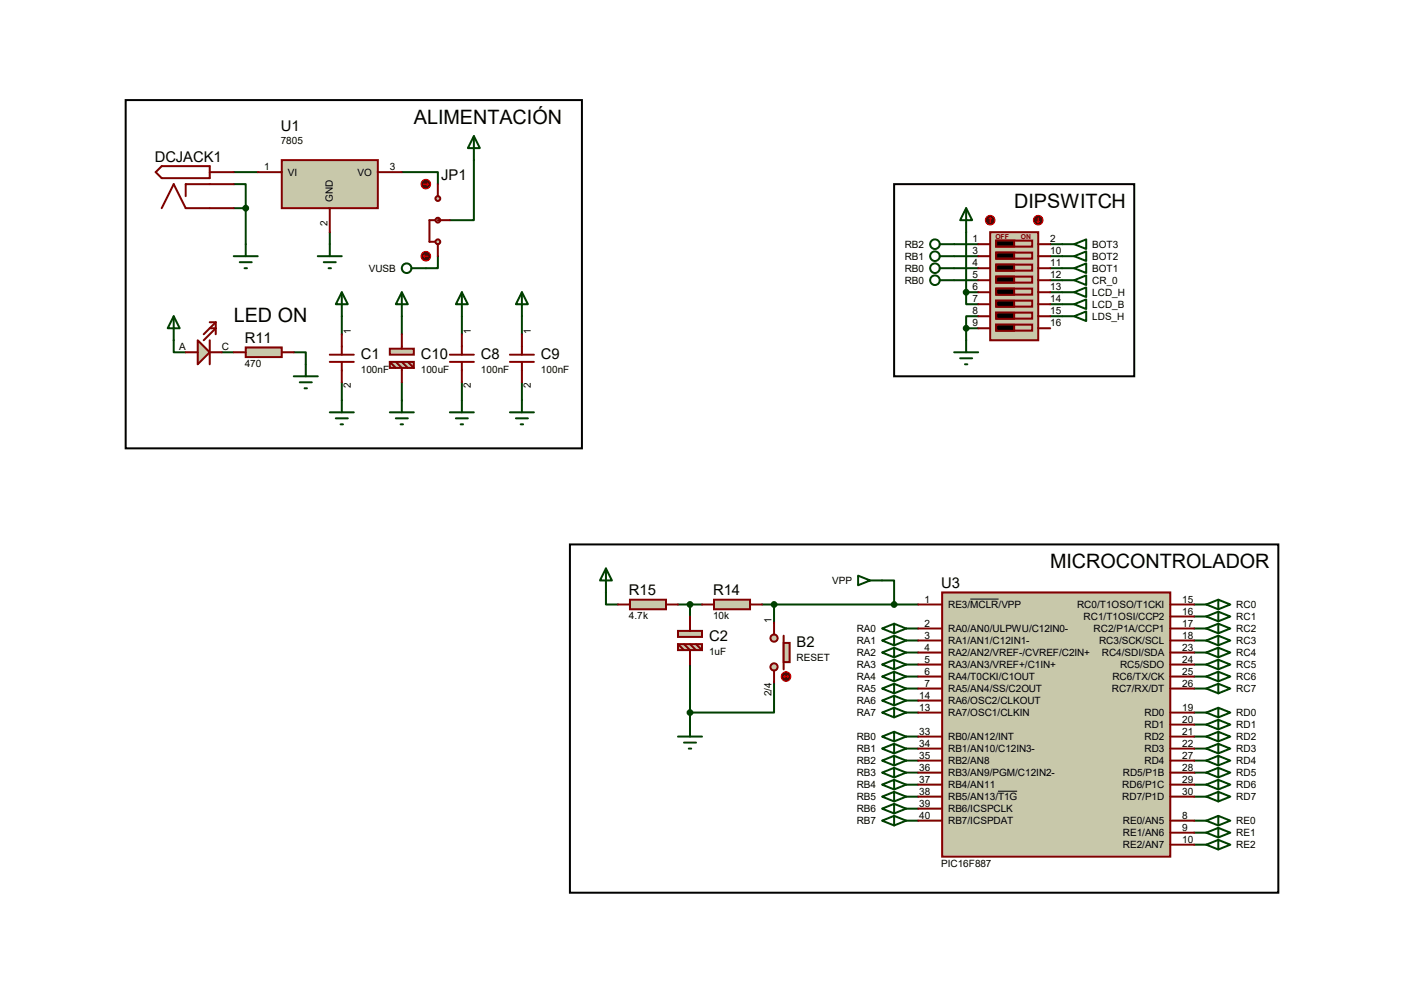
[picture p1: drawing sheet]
<svg xmlns="http://www.w3.org/2000/svg" width="297mm" height="210mm" viewBox="0 0 297 210" stroke-linecap="round" stroke-linejoin="round" font-family="sans-serif">
<g fill="none" stroke="#004000" stroke-width=".42">
<path d="M49.4 38.9h2.6v5.1M49.4 36.4h5.1M85 36.4h7.6v2.5M100.2 33.9v12.7h-5M49.4 44h2.6M52 44v7.6M69.8 49.1v2.5M92.6 54.2v2.5h-2.5M201.8 51.6h5.1M201.8 54.2h5.1M201.8 56.7h5.1M201.8 59.3h5.1"/>
<path d="M204.4 49.1v12.7M222.2 51.6h2.5M222.2 54.2h2.5M222.2 56.7h2.5M222.2 59.3h2.5M36.7 72v2.5h2.6M46.9 74.5h2.5M62.1 74.5h2.6v2.5M72.3 66.9v3.8M85 66.9v3.8M97.7 66.9v3.8M110.4 66.9v3.8"/>
<path d="M204.4 61.8v2.5h2.5M204.4 61.8h2.5M204.4 69.4v2.6M204.4 69.4h2.5M206.9 66.9h-2.5v2.5M222.2 61.8h2.5M222.2 64.3h2.5M222.2 66.9h2.5M72.3 80.9v3.8M85 80.9v3.8M97.7 80.9v3.8M110.4 80.9v3.8"/>
<path d="M128.2 125.3v2.5h2.5M143.4 127.8h5.1M146 127.8v2.6M161.2 127.8h33M163.7 127.8v3.9M186.6 122.8h2.5v5M191.7 132.9h2.5M191.7 135.5h2.5M191.7 138h2.5M252.6 132.9h2.6M252.6 135.5h2.6M252.6 138h2.6"/>
<path d="M252.6 127.8h2.6M252.6 130.4h2.6M146 140.5v12.7M163.7 144.4v6.3h-17.7M191.7 155.8h2.5M191.7 158.3h2.5M191.7 140.5h2.5M191.7 143.1h2.5M191.7 145.6h2.5M191.7 150.7h2.5M191.7 148.2h2.5M252.6 155.8h2.6"/>
<path d="M252.6 158.3h2.6M252.6 140.5h2.6M252.6 143.1h2.6M252.6 145.6h2.6M252.6 150.7h2.6M252.6 153.2h2.6M191.7 160.9h2.5M191.7 163.4h2.5M191.7 165.9h2.5M191.7 168.5h2.5M191.7 171h2.5M191.7 173.6h2.5"/>
<path d="M252.6 160.9h2.6M252.6 163.4h2.6M252.6 165.9h2.6M252.6 168.5h2.6M252.6 173.6h2.6M252.6 176.1h2.6M252.6 178.6h2.6"/>
</g>
<path d="M199.3 125.3h48.3v55.9h-48.3z" fill="#c8c8aa" stroke="#800000" stroke-width=".42"/>
<g fill="none" stroke="#800000" stroke-width=".42">
<path d="M194.2 127.8h5.1M194.2 135.5h5.1M194.2 138h5.1M194.2 132.9h5.1M247.6 127.8h5M247.6 135.5h5M247.6 138h5M247.6 132.9h5M247.6 130.4h5M194.2 143.1h5.1M194.2 145.6h5.1M194.2 155.8h5.1"/>
<path d="M194.2 158.3h5.1M194.2 150.7h5.1M194.2 148.2h5.1M194.2 140.5h5.1M247.6 143.1h5M247.6 145.6h5M247.6 155.8h5M247.6 158.3h5M247.6 150.7h5M247.6 140.5h5M247.6 153.2h5M194.2 160.9h5.1"/>
<path d="M194.2 163.4h5.1M194.2 165.9h5.1M194.2 168.5h5.1M194.2 173.6h5.1M194.2 171h5.1M247.6 160.9h5M247.6 163.4h5M247.6 165.9h5M247.6 168.5h5M247.6 173.6h5M247.6 178.6h5M247.6 176.1h5"/>
</g>
<path d="M205.3 126.7h5.9M211.1 167.3h4.1" fill="none" stroke="#000" stroke-width=".21"/>
<g fill="none" stroke="#004000" stroke-width=".42">
<path d="M181.5 121.8l2.6 1-2.6 1zM184.1 122.8h2.5M186.6 132.9l2.5-1v2zM186.6 135.5l2.5-1v2zM186.6 138l2.5-1v2zM189.1 131.9l2.6 1-2.6 1M189.1 134.5l2.6 1-2.6 1M189.1 137l2.6 1-2.6 1M189.1 139.5l2.6 1-2.6 1.1M257.7 126.8l2.6 1-2.6 1.1zM257.7 129.4l2.6 1-2.6 1zM257.7 131.9l2.6 1-2.6 1z"/>
<path d="M257.7 134.5l2.6 1-2.6 1zM257.7 139.5l2.6 1-2.6 1.1zM257.7 137l2.6 1-2.6 1zM257.7 126.8l-2.5 1 2.5 1.1M257.7 129.4l-2.5 1 2.5 1M257.7 131.9l-2.5 1 2.5 1M257.7 134.5l-2.5 1 2.5 1M257.7 139.5l-2.5 1 2.5 1.1M257.7 137l-2.5 1 2.5 1M143.4 155.8h5.1M144.7 157.1h2.5M145.7 158.3h.5"/>
<path d="M146 153.2v2.6M186.6 155.8l2.5-1v2zM186.6 158.3l2.5-1v2zM186.6 140.5l2.5-1v2.1zM186.6 143.1l2.5-1v2zM186.6 145.6l2.5-1v2zM186.6 150.7l2.5-1v2zM186.6 148.2l2.5-1v2zM189.1 154.8l2.6 1-2.6 1M189.1 157.3l2.6 1-2.6 1M189.1 159.9l2.6 1-2.6 1M189.1 142.1l2.6 1-2.6 1"/>
<path d="M189.1 144.6l2.6 1-2.6 1M189.1 149.7l2.6 1-2.6 1M189.1 147.2l2.6 1-2.6 1M257.7 142.1l2.6 1-2.6 1zM257.7 144.6l2.6 1-2.6 1zM257.7 149.7l2.6 1-2.6 1zM257.7 152.2l2.6 1-2.6 1.1zM257.7 154.8l2.6 1-2.6 1zM257.7 157.3l2.6 1-2.6 1zM257.7 159.9l2.6 1-2.6 1zM257.7 157.3l-2.5 1 2.5 1M257.7 142.1l-2.5 1 2.5 1"/>
<path d="M257.7 144.6l-2.5 1 2.5 1M257.7 149.7l-2.5 1 2.5 1M257.7 152.2l-2.5 1 2.5 1.1M257.7 154.8l-2.5 1 2.5 1M257.7 159.9l-2.5 1 2.5 1M186.6 160.9l2.5-1v2zM186.6 163.4l2.5-1v2zM186.6 165.9l2.5-1v2.1zM186.6 168.5l2.5-1v2zM186.6 171l2.5-1v2zM186.6 173.6l2.5-1v2zM189.1 162.4l2.6 1-2.6 1"/>
<path d="M189.1 164.9l2.6 1-2.6 1.1M189.1 167.5l2.6 1-2.6 1M189.1 170l2.6 1-2.6 1M189.1 172.6l2.6 1-2.6 1M257.7 162.4l2.6 1-2.6 1zM257.7 164.9l2.6 1-2.6 1.1zM257.7 167.5l2.6 1-2.6 1zM257.7 172.6l2.6 1-2.6 1zM257.7 175.1l2.6 1-2.6 1zM257.7 177.6l2.6 1-2.6 1.1zM257.7 164.9l-2.5 1 2.5 1.1M257.7 162.4l-2.5 1 2.5 1"/>
<path d="M257.7 167.5l-2.5 1 2.5 1M257.7 172.6l-2.5 1 2.5 1M257.7 175.1l-2.5 1 2.5 1M257.7 177.6l-2.5 1 2.5 1.1"/>
</g>
<circle cx="189.1" cy="127.8" r=".51" fill="#004000" stroke="#004000" stroke-width=".42"/>
<g fill="#c8c8aa" stroke="#800000" stroke-width=".42">
<path d="M143.4 133.4h5.1v1.3h-5.1z"/>
<path d="M143.4 136.2h5.1v1.3h-5.1z"/>
</g>
<path d="M143.4 136.2l1.3 1.3M144.7 136.2l1.3 1.3v3M146 130.4v3M146 136.2l1.2 1.3M147.2 136.2l1.3 1.3" fill="none" stroke="#800000" stroke-width=".42"/>
<path d="M128.2 120.2l1.3 2.6h-2.6zM128.2 120.2v5.1" fill="none" stroke="#004000" stroke-width=".42"/>
<g fill="#c8c8aa" stroke="#800000" stroke-width=".42">
<circle cx="163.7" cy="141.1" r=".76"/>
<circle cx="163.7" cy="135" r=".76"/>
</g>
<path d="M165.8 134.5v7.1" fill="none" stroke="#800000" stroke-width=".42"/>
<path d="M165.8 136h1.2v4h-1.2z" fill="#c8c8aa" stroke="#800000" stroke-width=".42"/>
<path d="M163.7 131.7v2.5M163.7 141.8v2.6" fill="none" stroke="#800000" stroke-width=".42"/>
<circle cx="166.3" cy="143.1" r="1.02" fill="#400000" stroke="#f00" stroke-width=".21"/>
<path d="M165.8 143.1h1M165.8 143.1l.2 .2M166 142.8l-.2 .3M166.5 142.8l.3 .3M166.8 143.1l-.3 .2" fill="none" stroke="#f00" stroke-width=".21"/>
<circle cx="146" cy="150.7" r=".51" fill="#004000" stroke="#004000" stroke-width=".42"/>
<path d="M120.6 115.1h149.8v73.7h-149.8z" fill="none" stroke="#000" stroke-width=".42"/>
<path d="M69.8 75h5M69.8 76.5h5M72.3 70.7v4.3M72.3 76.5v4.4M95.2 75h5M95.2 76.5h5M97.7 70.7v4.3M97.7 76.5v4.4M107.9 75h5M107.9 76.5h5M110.4 70.7v4.3M110.4 76.5v4.4" fill="none" stroke="#800000" stroke-width=".42"/>
<g fill="#c8c8aa" stroke="#800000" stroke-width=".42">
<path d="M82.5 73.7h5v1.3h-5z"/>
<path d="M82.5 76.5h5v1.3h-5z"/>
</g>
<path d="M82.5 76.5l1.2 1.3M83.7 76.5l1.3 1.3v3.1M85 70.7v3M85 76.5l1.3 1.3M86.3 76.5l1.2 1.3" fill="none" stroke="#800000" stroke-width=".42"/>
<g fill="none" stroke="#004000" stroke-width=".42">
<path d="M69.8 87.2h5M71 88.5h2.6M72.1 89.7h.5M72.3 84.7v2.5M82.5 87.2h5M83.7 88.5h2.6M84.8 89.7h.5M85 84.7v2.5M95.2 87.2h5M96.4 88.5h2.6M97.5 89.7h.5M97.7 84.7v2.5"/>
<path d="M107.9 87.2h5M109.1 88.5h2.6M110.2 89.7h.5M110.4 84.7v2.5"/>
</g>
<path d="M26.6 21.2h96.5v73.6h-96.5z" fill="none" stroke="#000" stroke-width=".42"/>
<path d="M209.5 49.1h10.1v22.9h-10.1z" fill="#c8c8aa" stroke="#800000" stroke-width=".42"/>
<g fill="none" stroke="#800000" stroke-width=".42">
<path d="M206.9 51.6h2.6M206.9 54.2h2.6M206.9 56.7h2.6M206.9 59.3h2.6M210.7 50.9h7.7v1.3h-7.7zM210.7 53.4h7.7v1.3h-7.7zM210.7 56h7.7v1.2h-7.7zM210.7 58.5h7.7v1.3h-7.7zM219.6 51.6h2.6M219.6 54.2h2.6M219.6 56.7h2.6M219.6 59.3h2.6"/>
<path d="M206.9 61.8h2.6M206.9 64.3h2.6M206.9 66.9h2.6M206.9 69.4h2.6M210.7 61h7.7v1.3h-7.7zM210.7 63.6h7.7v1.3h-7.7zM210.7 66.1h7.7v1.3h-7.7zM210.7 68.7h7.7v1.2h-7.7zM219.6 61.8h2.6M219.6 64.3h2.6M219.6 66.9h2.6M219.6 69.4h2.6"/>
</g>
<path d="M210.7 50.9h3.8v1.3h-3.8zM210.7 53.4h3.8v1.3h-3.8zM210.7 56h3.8v1.2h-3.8zM210.7 58.5h3.8v1.3h-3.8zM210.7 61h3.8v1.3h-3.8zM210.7 63.6h3.8v1.3h-3.8zM210.7 66.1h3.8v1.3h-3.8zM210.7 68.7h3.8v1.2h-3.8z" fill="#000" stroke="#800000" stroke-width=".42"/>
<circle cx="209.5" cy="46.6" r="1.02" fill="#400000" stroke="#f00" stroke-width=".21"/>
<path d="M209.5 46.1l-.3 .2M209.5 46.1l.2 .2M209.5 46.1v1" fill="none" stroke="#f00" stroke-width=".21"/>
<circle cx="219.6" cy="46.6" r="1.02" fill="#400000" stroke="#f00" stroke-width=".21"/>
<path d="M219.4 46.8l.2 .3M219.6 46.1v1M219.9 46.8l-.3 .3" fill="none" stroke="#f00" stroke-width=".21"/>
<g fill="none" stroke="#004000" stroke-width=".42">
<path d="M224.7 51.6h2.5M224.7 54.2h2.5M224.7 56.7h2.5M227.2 51.6l2.6-1v2.1zM227.2 54.2l2.6-1v2zM227.2 56.7l2.6-1v2zM72.3 61.8l1.3 2.5h-2.6zM72.3 61.8v5.1M85 61.8l1.3 2.5h-2.6zM85 61.8v5.1M97.7 61.8l1.3 2.5h-2.6zM97.7 61.8v5.1"/>
<path d="M110.4 61.8l1.3 2.5h-2.6zM110.4 61.8v5.1M201.8 74.5h5.1M203.1 75.8h2.6M204.1 77h.5M204.4 72v2.5M224.7 61.8h2.5M224.7 64.3h2.5M224.7 66.9h2.5M227.2 61.8l2.6-1v2zM227.2 64.3l2.6-1v2.1zM227.2 66.9l2.6-1v2z"/>
</g>
<path d="M189.1 38.9h50.8v40.7h-50.8z" fill="none" stroke="#000" stroke-width=".42"/>
<path d="M133.3 126.8h7.6v2.1h-7.6z" fill="#c8c8aa" stroke="#800000" stroke-width=".42"/>
<path d="M130.7 127.8h2.6M140.9 127.8h2.5" fill="none" stroke="#800000" stroke-width=".42"/>
<path d="M151 126.8h7.7v2.1h-7.7z" fill="#c8c8aa" stroke="#800000" stroke-width=".42"/>
<path d="M148.5 127.8h2.5M158.7 127.8h2.5" fill="none" stroke="#800000" stroke-width=".42"/>
<g fill="#004000" stroke="#004000" stroke-width=".42">
<circle cx="163.7" cy="127.8" r=".51"/>
<circle cx="146" cy="127.8" r=".51"/>
<circle cx="204.4" cy="69.4" r=".51"/>
</g>
<g fill="none" stroke="#004000" stroke-width=".42">
<path d="M198.8 51.6h3M198.8 54.2h3M198.8 56.7h3M204.4 44l1.3 2.6h-2.6zM204.4 44v5.1"/>
<circle cx="197.8" cy="54.2" r="1.02"/>
<circle cx="197.8" cy="51.6" r="1.02"/>
<circle cx="197.8" cy="56.7" r="1.02"/>
</g>
<path d="M41.8 72l2.6 2.5-2.6 2.5z" fill="#c8c8aa" stroke="#800000" stroke-width=".42"/>
<path d="M39.3 74.5h2.5M44.4 72v5M44.4 69.4h1.2l-2.5 2.6M44.4 68.2h1.2M44.4 74.5h2.5M45.6 68.2l-2.5 2.5M45.6 68.2v2.5" fill="none" stroke="#800000" stroke-width=".42"/>
<path d="M52 73.5h7.6v2h-7.6z" fill="#c8c8aa" stroke="#800000" stroke-width=".42"/>
<path d="M49.4 74.5h2.6M59.6 74.5h2.5" fill="none" stroke="#800000" stroke-width=".42"/>
<g fill="none" stroke="#004000" stroke-width=".42">
<path d="M198.8 59.3h3M224.7 59.3h2.5M227.2 59.3l2.6-1v2zM36.7 66.9l1.3 2.5h-2.5zM36.7 66.9v5.1M62.1 79.6h5.1M64.7 77v2.6M63.4 80.9h2.6M64.4 82.1h.5"/>
<circle cx="197.8" cy="59.3" r="1.02"/>
</g>
<circle cx="204.4" cy="61.8" r=".51" fill="#004000" stroke="#004000" stroke-width=".42"/>
<path d="M59.6 33.9h20.3v10.1h-20.3z" fill="#c8c8aa" stroke="#800000" stroke-width=".42"/>
<path d="M34.2 35.1h10.2v2.6h-10.2l-1.3-1.3zM44.4 36.4h5M49.4 38.9h-10.1v2.6M54.5 36.4h5.1M79.9 36.4h5.1M34.2 44l2.5-5.1 2.6 5.1h10.1M69.8 44v5.1M92.1 46.6h-1.3v4.5h1.3" fill="none" stroke="#800000" stroke-width=".42"/>
<path d="M100.2 28.8l1.3 2.5h-2.5zM100.2 28.8v5.1M49.4 54.2h5.1M50.7 55.5h2.6M51.7 56.7h.5M52 51.6v2.6M67.2 54.2h5.1M68.5 55.5h2.5M69.5 56.7h.5M69.8 51.6v2.6" fill="none" stroke="#004000" stroke-width=".42"/>
<circle cx="52" cy="44" r=".51" fill="#004000" stroke="#004000" stroke-width=".42"/>
<g fill="#c8c8aa" stroke="#800000" stroke-width=".42">
<circle cx="92.6" cy="51.1" r=".51"/>
<circle cx="92.6" cy="42" r=".51"/>
<circle cx="92.6" cy="46.6" r=".51"/>
</g>
<path d="M92.6 38.9v2.6M92.6 51.6v2.6M92.6 46.6h2.6" fill="none" stroke="#800000" stroke-width=".42"/>
<circle cx="90.1" cy="54.2" r="1.02" fill="#400000" stroke="#f00" stroke-width=".21"/>
<path d="M89.6 54.2l.2 .2M89.6 54.2h1M89.8 53.9l-.2 .3" fill="none" stroke="#f00" stroke-width=".21"/>
<circle cx="90.1" cy="38.9" r="1.02" fill="#400000" stroke="#f00" stroke-width=".21"/>
<path d="M89.6 38.9h1M90.3 38.7l.3 .2M90.6 38.9l-.3 .3" fill="none" stroke="#f00" stroke-width=".21"/>
<g fill="none" stroke="#004000" stroke-width=".42">
<path d="M87 56.7h3.1"/>
<circle cx="86" cy="56.7" r="1.02"/>
</g>
<g font-size="4.2">
<text x="87.5" y="26.2">ALIMENTACIÓN</text>
<text x="214.5" y="44">DIPSWITCH</text>
<text x="49.4" y="68.2">LED ON</text>
<text x="222.2" y="120.2">MICROCONTROLADOR</text>
</g>
<g font-size="3.1">
<text x="59.4" y="27.6">U1</text>
<text x="32.7" y="34.2">DCJACK1</text>
<text x="93.3" y="38.1">JP1</text>
<text x="51.8" y="72.6">R11</text>
<text x="76.3" y="75.9">C1</text>
<text x="89" y="75.9">C10</text>
<text x="101.7" y="75.9">C8</text>
<text x="114.4" y="75.9">C9</text>
<text x="133.1" y="125.9">R15</text>
<text x="150.8" y="125.9">R14</text>
<text x="199.1" y="124.4">U3</text>
<text x="150" y="135.6">C2</text>
<text x="168.5" y="136.8">B2</text>
</g>
<g font-size="2.1">
<text x="59.4" y="30.5">7805</text>
<text x="55.9" y="36">1</text>
<text x="60.9" y="37.2">VI</text>
<text x="75.6" y="37.2">VO</text>
<text x="82.5" y="36">3</text>
<text x="69.3" y="47.8" transform="rotate(-90 69.3 47.8)">2</text>
<text x="70.4" y="42.8" transform="rotate(-90 70.4 42.8)">GND</text>
<text x="191.4" y="52.4">RB2</text>
<text x="205.7" y="51.3">1</text>
<text x="205.7" y="53.8">3</text>
<text x="222.2" y="51.3">2</text>
<text x="222.2" y="53.8">10</text>
<text x="231.1" y="52.4">BOT3</text>
<text x="78" y="57.5">VUSB</text>
<text x="191.4" y="54.9">RB1</text>
<text x="191.4" y="57.5">RB0</text>
<text x="205.7" y="56.3">4</text>
<text x="205.7" y="58.9">5</text>
<text x="222.2" y="56.3">11</text>
<text x="222.2" y="58.9">12</text>
<text x="231.1" y="54.9">BOT2</text>
<text x="231.1" y="57.5">BOT1</text>
<text x="191.4" y="60">RB0</text>
<text x="205.7" y="61.4">6</text>
<text x="205.7" y="64">7</text>
<text x="222.2" y="61.4">13</text>
<text x="222.2" y="64">14</text>
<text x="231.1" y="62.6">LCD_H</text>
<text x="231.1" y="65.1">LCD_B</text>
<text x="231.1" y="60">CR_0</text>
<text x="74.2" y="70.7" transform="rotate(-90 74.2 70.7)">1</text>
<text x="99.6" y="70.7" transform="rotate(-90 99.6 70.7)">1</text>
<text x="112.3" y="70.7" transform="rotate(-90 112.3 70.7)">1</text>
<text x="205.7" y="66.5">8</text>
<text x="205.7" y="69">9</text>
<text x="222.2" y="66.5">15</text>
<text x="222.2" y="69">16</text>
<text x="231.1" y="67.6">LDS_H</text>
<text x="37.9" y="74.1">A</text>
<text x="46.9" y="74.1">C</text>
<text x="51.8" y="77.7">470</text>
<text x="74.2" y="82" transform="rotate(-90 74.2 82)">2</text>
<text x="76.3" y="78.8">100nF</text>
<text x="89" y="78.8">100uF</text>
<text x="99.6" y="82" transform="rotate(-90 99.6 82)">2</text>
<text x="101.7" y="78.8">100nF</text>
<text x="112.3" y="82" transform="rotate(-90 112.3 82)">2</text>
<text x="114.4" y="78.8">100nF</text>
<text x="176.1" y="123.5">VPP</text>
<text x="133.1" y="131">4.7k</text>
<text x="150.8" y="131">10k</text>
<text x="163.2" y="131.7" transform="rotate(-90 163.2 131.7)">1</text>
<text x="195.6" y="127.5">1</text>
<text x="200.6" y="128.6">RE3/MCLR/VPP</text>
<text x="227.8" y="128.6">RC0/T1OSO/T1CKI</text>
<text x="229.2" y="131.1">RC1/T1OSI/CCP2</text>
<text x="250.1" y="130">16</text>
<text x="250.1" y="127.5">15</text>
<text x="261.5" y="128.6">RC0</text>
<text x="261.5" y="131.1">RC1</text>
<text x="181.2" y="133.7">RA0</text>
<text x="181.2" y="136.2">RA1</text>
<text x="195.6" y="135.1">3</text>
<text x="195.6" y="137.6">4</text>
<text x="195.6" y="132.5">2</text>
<text x="200.6" y="136.2">RA1/AN1/C12IN1-</text>
<text x="200.6" y="133.7">RA0/AN0/ULPWU/C12IN0-</text>
<text x="231.4" y="133.7">RC2/P1A/CCP1</text>
<text x="232.5" y="136.2">RC3/SCK/SCL</text>
<text x="250.1" y="137.6">23</text>
<text x="250.1" y="135.1">18</text>
<text x="250.1" y="132.5">17</text>
<text x="261.5" y="133.7">RC2</text>
<text x="261.5" y="136.2">RC3</text>
<text x="150" y="138.5">1uF</text>
<text x="168.5" y="139.7">RESET</text>
<text x="181.2" y="138.8">RA2</text>
<text x="181.2" y="141.3">RA3</text>
<text x="181.2" y="143.8">RA4</text>
<text x="195.6" y="142.7">6</text>
<text x="195.6" y="140.2">5</text>
<text x="200.6" y="138.8">RA2/AN2/VREF-/CVREF/C2IN+</text>
<text x="200.6" y="143.8">RA4/T0CKI/C1OUT</text>
<text x="200.6" y="141.3">RA3/AN3/VREF+/C1IN+</text>
<text x="233.1" y="138.8">RC4/SDI/SDA</text>
<text x="235.3" y="143.8">RC6/TX/CK</text>
<text x="236.9" y="141.3">RC5/SDO</text>
<text x="250.1" y="140.2">24</text>
<text x="250.1" y="142.7">25</text>
<text x="261.5" y="141.3">RC5</text>
<text x="261.5" y="138.8">RC4</text>
<text x="261.5" y="143.8">RC6</text>
<text x="163.2" y="147.3" transform="rotate(-90 163.2 147.3)">2/4</text>
<text x="181.2" y="146.4">RA5</text>
<text x="181.2" y="148.9">RA6</text>
<text x="194.4" y="147.8">14</text>
<text x="195.6" y="145.2">7</text>
<text x="200.6" y="146.4">RA5/AN4/SS/C2OUT</text>
<text x="200.6" y="148.9">RA6/OSC2/CLKOUT</text>
<text x="235.2" y="146.4">RC7/RX/DT</text>
<text x="250.1" y="145.2">26</text>
<text x="261.5" y="146.4">RC7</text>
<text x="181.2" y="151.5">RA7</text>
<text x="194.4" y="155.4">33</text>
<text x="194.4" y="150.3">13</text>
<text x="200.6" y="151.5">RA7/OSC1/CLKIN</text>
<text x="242.1" y="154">RD1</text>
<text x="242.1" y="151.5">RD0</text>
<text x="250.1" y="155.4">21</text>
<text x="250.1" y="152.9">20</text>
<text x="250.1" y="150.3">19</text>
<text x="261.5" y="151.5">RD0</text>
<text x="261.5" y="154">RD1</text>
<text x="181.2" y="156.5">RB0</text>
<text x="181.2" y="159.1">RB1</text>
<text x="181.2" y="161.6">RB2</text>
<text x="194.4" y="157.9">34</text>
<text x="194.4" y="160.5">35</text>
<text x="200.6" y="156.5">RB0/AN12/INT</text>
<text x="200.6" y="159.1">RB1/AN10/C12IN3-</text>
<text x="200.6" y="161.6">RB2/AN8</text>
<text x="242.1" y="159.1">RD3</text>
<text x="242.1" y="156.5">RD2</text>
<text x="242.1" y="161.6">RD4</text>
<text x="250.1" y="157.9">22</text>
<text x="250.1" y="160.5">27</text>
<text x="261.5" y="156.5">RD2</text>
<text x="261.5" y="159.1">RD3</text>
<text x="261.5" y="161.6">RD4</text>
<text x="181.2" y="164.2">RB3</text>
<text x="181.2" y="166.7">RB4</text>
<text x="194.4" y="165.6">37</text>
<text x="194.4" y="163">36</text>
<text x="200.6" y="166.7">RB4/AN11</text>
<text x="200.6" y="164.2">RB3/AN9/PGM/C12IN2-</text>
<text x="237.4" y="166.7">RD6/P1C</text>
<text x="237.5" y="164.2">RD5/P1B</text>
<text x="250.1" y="163">28</text>
<text x="250.1" y="165.6">29</text>
<text x="261.5" y="164.2">RD5</text>
<text x="261.5" y="166.7">RD6</text>
<text x="181.2" y="169.2">RB5</text>
<text x="181.2" y="171.8">RB6</text>
<text x="194.4" y="173.2">40</text>
<text x="194.4" y="170.6">39</text>
<text x="194.4" y="168.1">38</text>
<text x="200.6" y="171.8">RB6/ICSPCLK</text>
<text x="200.6" y="169.2">RB5/AN13/T1G</text>
<text x="237.4" y="169.2">RD7/P1D</text>
<text x="250.1" y="168.1">30</text>
<text x="250.1" y="173.2">8</text>
<text x="261.5" y="169.2">RD7</text>
<text x="181.2" y="174.3">RB7</text>
<text x="200.6" y="174.3">RB7/ICSPDAT</text>
<text x="237.5" y="179.4">RE2/AN7</text>
<text x="237.5" y="176.9">RE1/AN6</text>
<text x="237.5" y="174.3">RE0/AN5</text>
<text x="250.1" y="178.3">10</text>
<text x="250.1" y="175.7">9</text>
<text x="261.5" y="174.3">RE0</text>
<text x="261.5" y="176.9">RE1</text>
<text x="261.5" y="179.4">RE2</text>
<text x="199.1" y="183.3">PIC16F887</text>
</g>
<g font-size="1.4" fill="#800000">
<text x="210.6" y="50.5">OFF</text>
<text x="216" y="50.5">ON</text>
</g>
</svg>
